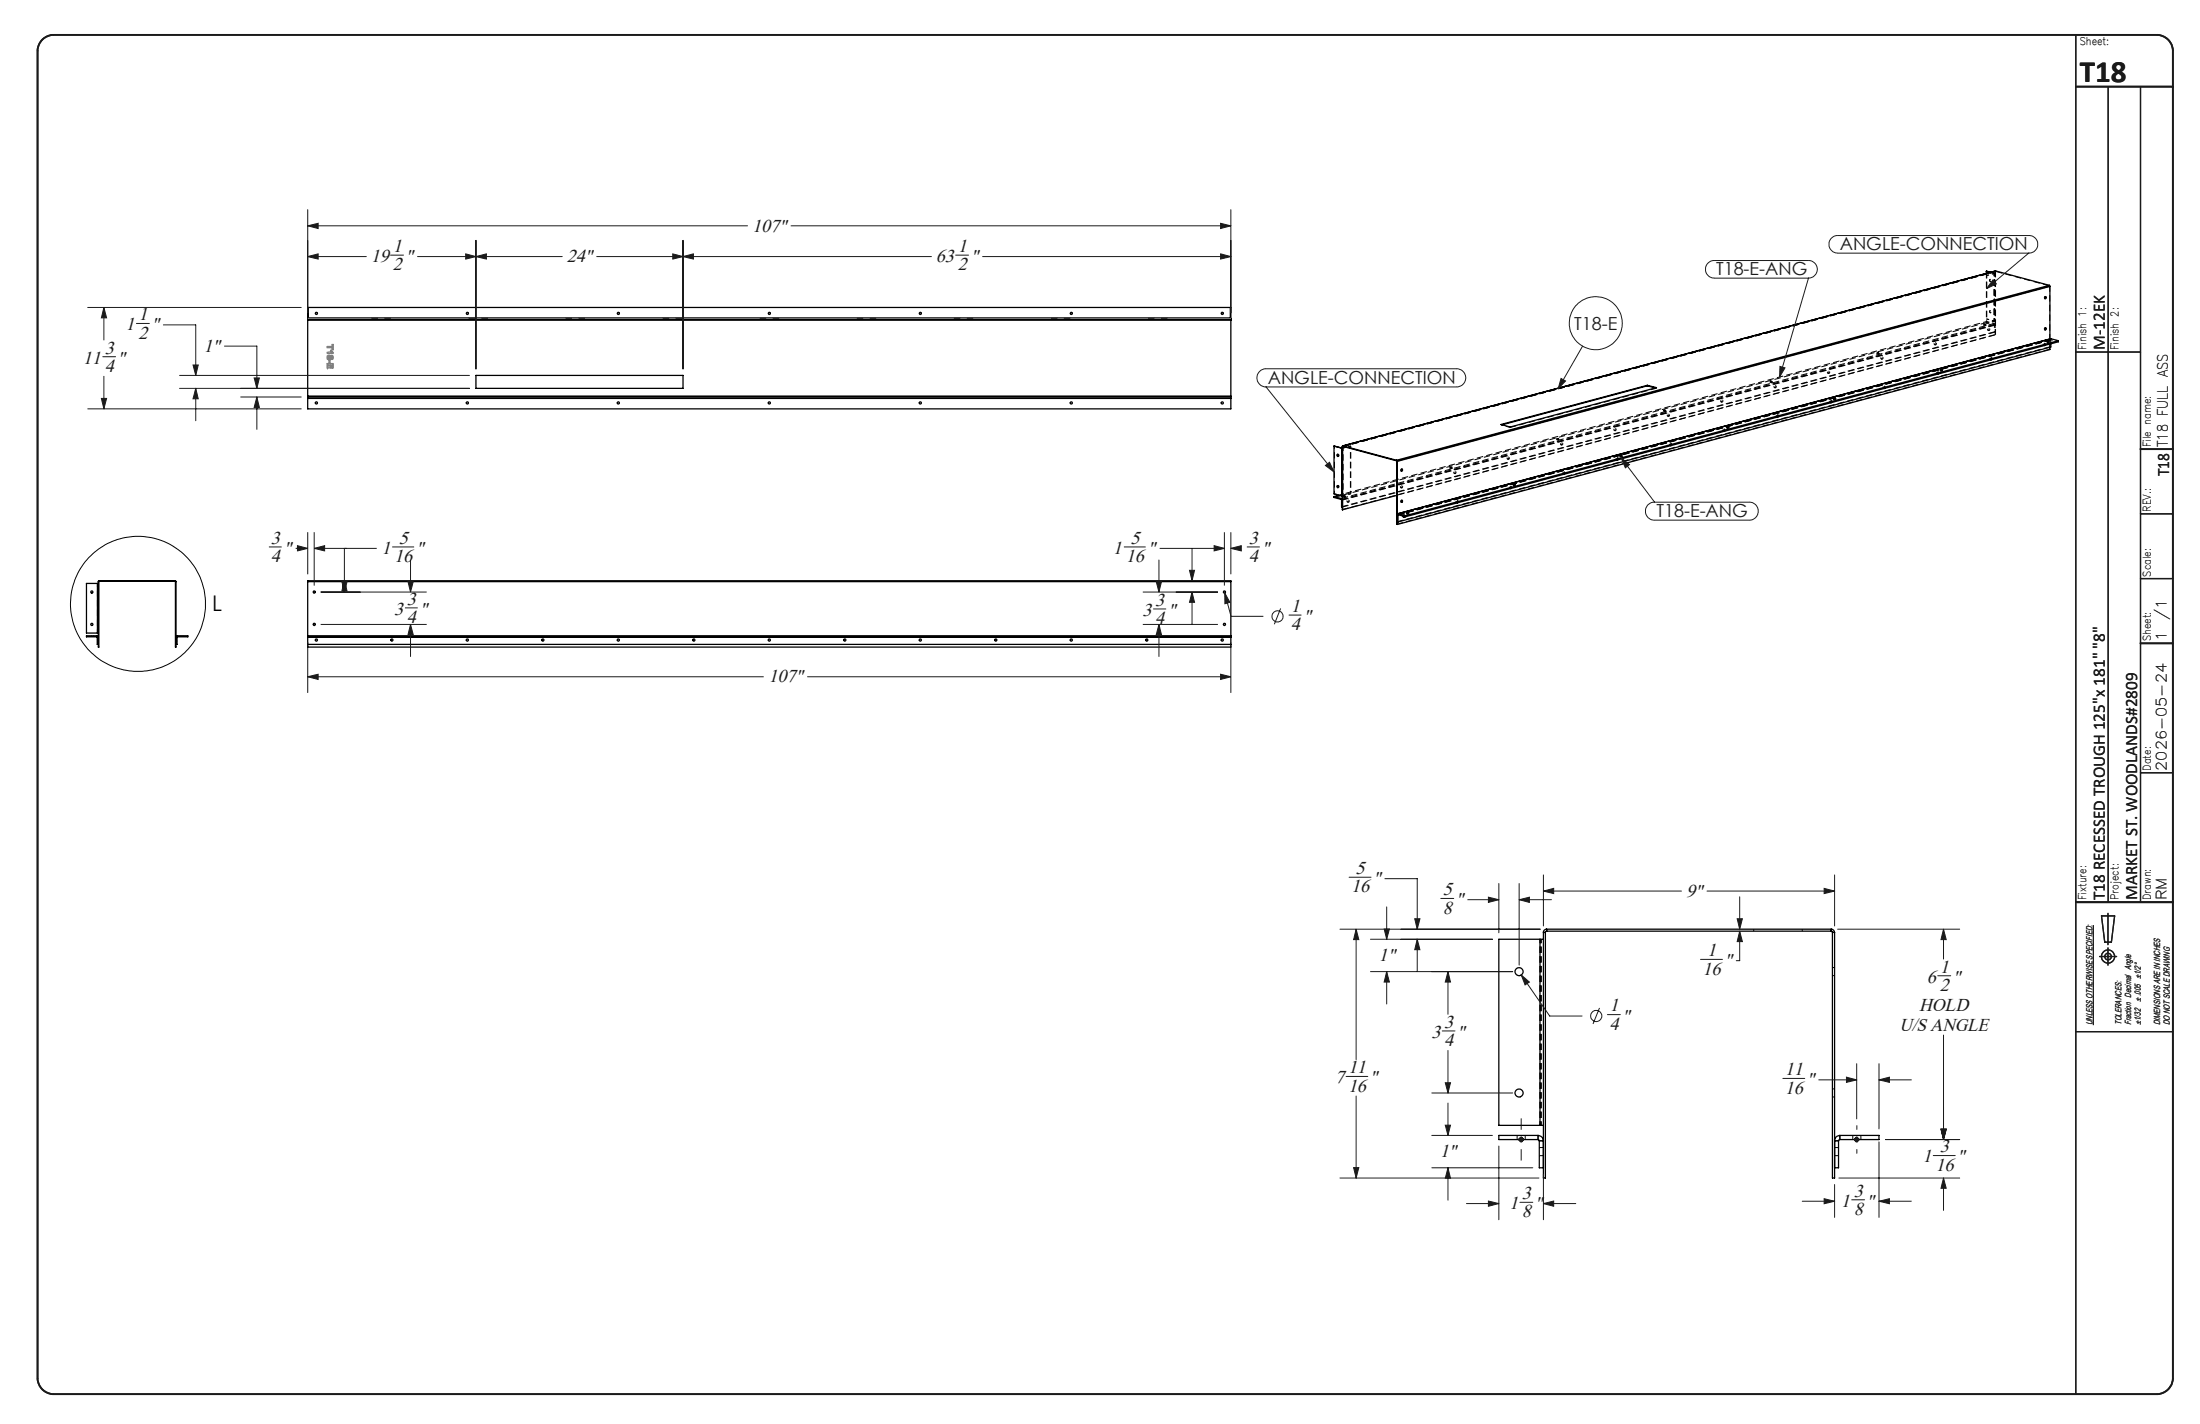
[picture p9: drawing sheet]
<svg xmlns="http://www.w3.org/2000/svg" width="432mm" height="279mm" viewBox="0 0 432 279" stroke-linecap="round" stroke-linejoin="round" font-family="sans-serif">
<g fill="none" stroke="#191924" stroke-width=".2">
<path d="M60.4 44.3l2-.5v1zM60.4 50.3l2-.5v1zM60.4 41.1v20.3M60.4 44.3h86.3M60.4 50.3h11.5M76.7 50.1h2.5M82 50.3h28.3M91.4 49.8l2 .5-2 .5zM93.4 50.3l2.1-.5v1zM93.4 47.2v25.2M117.1 50.3h65.7M132 49.8l2.1 .5-2.1 .5z"/>
<path d="M134.1 50.3l2-.5v1zM134.1 47.2v25.2M155.3 44.3h86.3M187.6 50.1h2.5M192.9 50.3h48.7M239.6 43.8l2 .5-2 .5zM239.6 49.8l2 .5-2 .5zM241.6 41.1v20.3M335.1 51.7a1.64 1.64 0 0 1 1.4-.6h18.5a1.73 1.73 0 0 1 1.7 1.7 1.73 1.73 0 0 1-1.7 1.8h-18.5a1.73 1.73 0 0 1-1.6-1 1.73 1.73 0 0 1 .2-1.9zM355 54.5l-5.7 19.5M359.5 46.7l1-.5h37.7a1.73 1.73 0 0 1 1.7 1.7 1.73 1.73 0 0 1-1.7 1.8h-37.5a1.73 1.73 0 0 1-1.6-1.1 1.73 1.73 0 0 1 .4-1.9zM391.2 54.9l.6 .8-1.9 .9z"/>
<path d="M398.2 49.6l-8.3 7M17.2 60.3h41.9M19.9 78.2h1l-.5 2zM20.2 70h2.5M20.4 60.3l.5 2.1h-1zM20.4 60.3v6.4M20.4 73.8v6.4M26.8 63.5h2.5M32.1 63.7h6.3v10M35.2 76.2h56.9M35.2 73.7h56.9M37.9 71.6h1l-.5 2.1z"/>
<path d="M38.4 76.2l.5 2h-1zM38.4 76.2v6.3M44.1 67.9h6.3v8.3M47.2 77.9h11.9M49.9 74.2h1l-.5 2zM50.4 77.9l.5 2h-1zM50.4 77.9v6.3M247.4 72.7l.9-.3h37.6a1.78 1.78 0 0 1 1.8 1.7 1.78 1.78 0 0 1-1.8 1.8h-37.4a1.78 1.78 0 0 1-1.7-1.2 1.78 1.78 0 0 1 .6-2zM248.5 75.9l13.3 16.7M306.4 74.3l.9 .5-1.5 1.5zM310.6 67.9l-4.8 8.4M349.4 71.9l.9 .3-1 1.8z"/>
<path d="M17.2 80.2h41.9M260.1 91.3l.8-.6 .9 1.9zM318.2 89.9l1.6 1.3-.8 .6zM318.2 89.9l6.5 8.6M323.5 99l1.1-.5h18.7a1.76 1.76 0 0 1 1.8 1.8 1.76 1.76 0 0 1-1.8 1.8h-18.6a1.78 1.78 0 0 1-1.6-1.2 1.78 1.78 0 0 1 .4-1.9zM52.8 107.3h2.5M58 107.6h2.4M58.4 107.1l2 .5-2 .5zM60.4 104.4v8.3M61.7 107.6l2-.5v1zM61.7 104.4v10.5M61.7 107.6h12.2"/>
<path d="M62.9 116.2h20.8M67.1 114.1h1l-.5 2.1zM67.6 113.9l.5 2.1h-1zM67.6 107.6v8.6M77 107.3h4.3M79.5 119.3h2.5M80.1 114.1h1l-.5 2.1zM80.6 109.8v6.4M220.6 107.3h4.3M224.3 116.2h14.7M226.3 119.5h2.6M226.9 114.1h1.1l-.5 2.1z"/>
<path d="M227.5 109.8v6.4M227.6 107.6h12.7M233.5 111.9h1l-.5 2zM234 116.2l.5 2h-1zM234 107.6v6.3M234 116.2v6.3M238.3 107.1l2 .5-2 .5zM240.3 104.4v10.5M240.4 116.3l1 1.9-1 .3zM240.4 116.3l1.2 4.6h6.4M241.6 107.6l2-.5v1zM241.6 107.6h1.9"/>
<path d="M241.6 104.4v8.3M244.7 107.3h2.6M251.4 119.4l-1.3 3.1M60.4 132.8l2-.5v1zM60.4 126v10M60.4 132.8h89.5M62.9 122.5h20.8M80.6 122.5l.5 2h-1zM80.6 122.5v6.4M158.4 132.8h83.2M224.3 122.5h14.7M227.5 122.5l.5 2h-1.1z"/>
<path d="M227.5 122.5v6.4M239.6 132.3l2 .5-2 .5zM241.6 126v10M252.9 120.7h2.5M264.8 172.1h4.3M271.8 172.4h6.4v9.9M272.2 177.9v6.4M282.8 176.3h2.5M288.1 176.5h6.1M292.1 176l2.1 .5-2.1 .6zM294.2 173.4v9.6M298.2 176.5l2-.5v1.1z"/>
<path d="M298.2 173.4v16M298.2 176.5h6.3M302.9 174.8l2-.5v1zM302.9 171.7v10M302.9 174.8h27.1M335 174.8h25.1M341.5 176v6.3M358 174.3l2.1 .5-2.1 .5zM360.1 171.7v10M263 182.3h39.3M266.2 182.3l.5 2.1h-1zM266.2 182.3v25.6"/>
<path d="M269 184.3h23.9M269 190.6h27.9M271.7 182.3h1l-.5 2zM272.2 190.6l.5 2.1h-1zM272.2 190.6v6.4M277.7 180.3h1l-.5 2zM278.2 184.3l.5 2h-1zM278.2 184.3v6.3M284.2 190.6l.5 2.1h-1zM284.2 190.6v8.4M298.6 191.3l1.6 1.4-.9 .6zM298.6 191.3l5.6 8.1h6.3"/>
<path d="M313.9 197.8l-1.2 3.1M315.5 199.1h2.5M333.8 188.2h4.3M341 180.3h1l-.5 2zM341.5 182.7l.5 2h-1zM341.5 182.7v5.8h-.7M360.7 182.3h23.9M380.3 191.5h2.6M381.5 182.3l.5 2.1h-1zM381.5 182.3v5.9M410.9 181.5v19.6M264.2 211.2h4.3"/>
<path d="M266.2 215.1v16M281 214.5h15.9M283.1 202.3h2.5M283.7 212.4h1l-.5 2.1zM284.2 206.1v8.4M284.2 216.4v6.4M349.9 211.6h4.3M357 211.9h7.4M362.4 211.3l2 .6-2 .5zM364.4 208.7v10.8M368.8 211.9l2-.6v1.1zM368.8 208.7v12.8"/>
<path d="M368.8 211.9h6.3M381.5 203.1v20.5M263 231.1h39M265.7 229.1h1l-.5 2zM281 229.1h19.8M281 222.8h11.9M283.7 220.8h1l-.5 2zM284.2 229.1l.5 2.1h-1zM284.2 229.1v6.4M287.8 236.1h6.4M292.1 235.7l2.1 .4-2.1 .6zM294.2 224.9v14.4"/>
<path d="M298.3 235.9h2.5M302.9 236.1l2-.4v1zM302.9 230.4v8.9M302.9 236.1h6.4M353.7 235.7h6.4M358 235.2l2.1 .5-2.1 .5zM360.1 232.4v6.5M360.9 231.1h23.7M363.4 235.4h2.6M368.8 235.7l2-.5v1zM368.8 224v14.9M368.8 235.7h6.3"/>
<path d="M370.1 223.6h14.5M379.4 226.7h4.4M381 221.5h1l-.5 2.1zM381.5 231.1l.5 2.1h-1zM381.5 231.1v6.4"/>
<circle cx="313.2" cy="63.4" r="5.2"/>
<circle cx="250.8" cy="120.9" r="1.09"/>
<circle cx="313.3" cy="199.3" r="1.09"/>
</g>
<g fill="none" stroke="#191924" stroke-width=".25">
<path d="M407.4 6.8v266.7M413.8 17v160M420.1 17v160M407.4 69.1h12.7M420.1 113.5h6.4M420.1 100.8h6.4M420.1 151.6h6.4M407.4 177h19.1M412.5 179.7h2.5l-.6 5.2h-1.3zM413.7 179.2v6.1M412.1 187.7h3.3M413.7 186v3.4"/>
<path d="M407.4 202.4h19.1"/>
<circle cx="413.7" cy="187.7" r=".66"/>
<circle cx="413.8" cy="187.7" r="1.29"/>
</g>
<path d="M8.2 7.9a3.3 3.3 0 0 1 2.3-1.1h412.8a3.2 3.2 0 0 1 3.2 3.2v260.4a3.2 3.2 0 0 1-3.2 3.1h-412.8a3.2 3.2 0 0 1-3.1-3.1v-260.4a3.2 3.2 0 0 1 .8-2.1zM407.4 17h19.1M420.1 88.1h6.4M420.1 126.2h6.4M407.4 177h19.1" fill="none" stroke="#191924" stroke-width=".35"/>
<g fill="none" stroke="#000" stroke-width=".2" stroke-dasharray="1.3 .6" stroke-linecap="butt">
<path d="M389.9 54.1h.1M389.9 54.1v-.5M390.7 55.2h.1M391.4 53.6h.1M391.5 53.7l-.1-.1M391.5 53.6v.1M391.6 53.3l-128.1 34.3M391.6 53.3l.1-.1M391.7 53.3h-.1M391.7 53.3l-128.1 34.3M391.7 53.2v.1M401.3 58.6h.1"/>
<path d="M401.4 58.2l-.1 .2 .1 .2M401.5 58.2h-.1M402.3 56.1l-128.2 34.3M402.3 56.1v.1M402.3 56.1v-.1M402.3 56.2l-128.1 34.3M402.4 56.2h-.1M325.1 76.2v-.1M325.1 76.2l-.1-.1M337.8 78.9h.2M338.1 78.5l-.2-.1M347.5 74.8v.3"/>
<path d="M347.9 75.1v-.3M348.3 76.1h.1M348.5 75.7l-.1-.1M358.8 73.2l.1 .1M359 72.9l-.1-.1M359.2 79h.2M359.3 78.9l.1 .1M359.5 78.6h-.2M359.9 78.2v.2M360.3 78.4v-.2M368.4 69.2v.2M368.8 69.4v-.2"/>
<path d="M369.2 70.4l.2 .1M369.5 70.1l-.1-.1M369.7 76.2h.1M369.7 76l.1 .2M369.9 75.8h-.1M379.7 67.6l.2 .1M380 67.3l-.2-.1M380.2 73.4h.1M380.2 73.2l.1 .2M380.4 73h-.1M380.8 72.6v.2M381.3 72.8v-.2"/>
<path d="M389.4 63.6v.2M389.8 63.8v-.2M389.9 63.4l.1 .1M390 63.3l-128.2 34.3M390 62.6h-.1M390.2 64.8l.1 .1M390.5 64.5l-.2-.1M390.6 70.6h.2M390.6 60.9v.1M390.7 61.4l.1-.1M390.7 70.4l.1 .2M390.9 70.2l-.1-.1"/>
<path d="M391.4 63.5l.2 .3M391.4 63.7l-128.1 34.3M391.4 63.5v.2M391.4 63h.1M391.4 63.7l-128.1 34.4M391.4 65.1l-128.1 34.3M391.4 63.7l.2 .1M391.4 65.1l.2 .1M391.5 63h-.1M391.6 63.8l-128.1 34.3M391.6 65.2l-128.1 34.3M391.6 65.7l-128.1 34.3"/>
<path d="M391.7 65.7h-.1M401.1 67.7l.2 .1M401.2 67.6l.1 .2M401.3 64.7h.1M401.4 67.4l-.2-.1M401.4 64.3l-.1 .2 .1 .2M401.5 64.3h-.1M401.8 67v.2M402.2 67.2v-.2M402.3 68.5l-128.1 34.4M402.4 66.7h.1M402.4 68.6l-.1-.1"/>
<path d="M402.5 66.5l-.1 .2M402.5 68.1l-.1-.1M402.6 66.7l-128.2 34.3M402.6 66.7h-.1M402.6 66.7v-.2M261.8 96.9h.1M262.6 89.1h-.1M262.6 95.2l-.1 .1M262.6 89.6l.1-.1M262.6 95.7l.1-.1M263.4 97.3h.1M263.5 87.9h.1"/>
<path d="M263.5 97.3h.1M263.6 97.3h-.1M263.6 97.3v.2M264.1 97.5v-.2M264.5 98.5h.1M264.7 98.1h-.1M265 87.5h.1M265 96.9h.1M274.9 95.7h.2M275 92.4h.1M275 98.5l.1 .1M275.1 92l-.2 .2 .2 .2"/>
<path d="M275.1 98.1l-.2 .2 .2 .2M275.2 92h-.1M275.2 98.1h-.1M275.2 95.3h-.1M284.6 91.7v.2M285 91.9v-.2M285.4 92.9h.2M285.7 92.5h-.2M285.9 98.6l.1 .1M285.9 98.5l.1 .2M286.1 98.3l-.1-.1M294.6 83.4v-.1"/>
<path d="M294.8 83.3l-.2 .1M295.9 90.1h.2M296.2 89.7h-.2M296.4 95.8l.1 .1M296.4 95.7l.1 .2M296.4 83.9l28.7-7.7M296.4 83.9v-.1M296.6 95.5l-.1-.1M297 95v.2M297.4 95.2v-.2M305.5 86.1v.2M306 86.3v-.2"/>
<path d="M306.4 87.3h.1M306.6 86.9h-.1M306.8 93l.2 .1M306.9 92.9l.1 .2M307.1 92.6h-.2M316.9 84.5h.1M317.1 84.1h-.1M317.3 90.2h.2M317.4 90.1l.1 .1M317.6 89.8h-.2M318 89.4v.2M318.4 89.6v-.2"/>
<path d="M326.5 80.5v.2M326.9 80.7v-.2M327.3 81.7h.2M327.6 81.3h-.2M327.8 87.4h.1M327.8 87.3l.1 .1M328 87h-.1M338.3 84.6h.1M338.3 84.5l.1 .1M338.5 84.2h-.1M338.9 83.8v.2M339.3 84v-.2"/>
<path d="M348.7 81.8h.2M348.8 81.7l.1 .1M349 81.4h-.2M19.4 114.1h-.1M19.5 113.9v.1M30.3 114v-.1M32.9 114v-.1M34.4 114v-.1M34.4 116.4h.1M34.5 114.1h-.1M34.5 115.9h-.1M274.3 101l128.1-34.3"/>
<path d="M274.3 102.4l128.1-34.4M274.5 101l128.1-34.3M275.4 101.4l.1 .1M275.6 101.2v.1M275.7 101.1l-.2-.1M275.7 101.3l.1-.1a.15 .15 0 0 0-.2-.1 .15 .15 0 0 0-.1 .2M276.1 100.6v.2M276.5 100.8v-.2M17.9 124.7v.2M18.4 124.9v-.2M19 124.7v.2M19.1 125h.2"/>
<path d="M19.1 125.8h.2M19.3 125.3h-.2M34.4 122.7h.1M34.5 125h.3M34.5 125.8h.3M34.5 122.3h-.1M34.8 125.3h-.3M34.8 124.9v-.2M35.5 124.7v.2M35.9 124.9v-.2M303.3 182.9h-.4M303.6 182.3v.4"/>
<path d="M344.2 182.7v-.4M353.7 182.7v-.4M359.4 182.7v-.4M359.7 191.4h.4M360.1 182.9h-.4M360.1 189.8h-.4M359.7 215.2h.4M360.1 213.6h-.4"/>
</g>
<g fill="none" stroke="#000" stroke-width=".2" stroke-dasharray="1.3 .6" stroke-dashoffset=".4" stroke-linecap="butt">
<path d="M390 54.1v-.9M390.7 53.4l.7 .2M390.7 53.4l.8 .2M359.5 79v-.1a.17 .17 0 0 0 .1-.2 .17 .17 0 0 0-.3-.1 .17 .17 0 0 0 0 .3M369.9 76.2l.1-.1a.17 .17 0 0 0 0-.2 .17 .17 0 0 0-.2-.1 .17 .17 0 0 0-.1 .2M380.4 73.4l.1-.1a.17 .17 0 0 0 0-.2 .17 .17 0 0 0-.2-.1 .17 .17 0 0 0-.1 .2M390.9 70.6l.1-.1a.17 .17 0 0 0 0-.2 .17 .17 0 0 0-.2-.1 .17 .17 0 0 0-.1 .2M401.4 67.8v-.1a.17 .17 0 0 0 .1-.2 .17 .17 0 0 0-.3-.1 .17 .17 0 0 0 0 .2M402.5 66.7v.8M286.1 98.6h.1a.17 .17 0 0 0 0-.3 .17 .17 0 0 0-.2 0 .17 .17 0 0 0-.1 .2M296.6 95.8h.1a.17 .17 0 0 0 0-.3 .17 .17 0 0 0-.2 0 .17 .17 0 0 0-.1 .2M307.1 93v-.1a.17 .17 0 0 0 .1-.2 .17 .17 0 0 0-.2 0 .17 .17 0 0 0-.1 .2"/>
<path d="M317.6 90.2v-.1a.17 .17 0 0 0 .1-.2 .17 .17 0 0 0-.3 0 .17 .17 0 0 0 0 .2M328 87.4l.1-.1a.17 .17 0 0 0 0-.2 .17 .17 0 0 0-.2-.1 .17 .17 0 0 0-.1 .3M338.5 84.6l.1-.1a.17 .17 0 0 0 0-.2 .17 .17 0 0 0-.2-.1 .17 .17 0 0 0-.1 .3M349 81.8l.1-.1a.17 .17 0 0 0 0-.2 .17 .17 0 0 0-.2-.1 .17 .17 0 0 0-.1 .3M275.5 101.4l-.2-.1a.16 .16 0 0 1 .1-.3 .16 .16 0 0 1 .2 .2M297.8 222.8v.8M299.4 223.6v-.8M301.9 222.8v.8M302.1 223.8h.8M302.1 226.7h.8M302.9 225.2h-.8M360.1 223.8h.8"/>
<path d="M360.1 226.7h.8M360.9 225.2h-.8M361.1 223.6v-.8M363.7 222.8v.8M365.2 223.6v-.8"/>
</g>
<g fill="none" stroke="#000" stroke-width=".2" stroke-dasharray="1.3 .6" stroke-dashoffset=".5" stroke-linecap="butt">
<path d="M347.5 75.1l.4-.1-.4 .1M347.8 74.8l-.3 .1 .3-.1M360.2 78.3l-.3 .1 .3-.1M368.5 69.5l.3-.1-.3 .1M368.8 69.2h-.4h.4M381.2 72.7l-.4 .1 .4-.1M389.4 63.9l.4-.1-.4 .1M389.7 63.6h-.3h.3M390 63.1l-127.2 34.1M402.1 67.1l-.3 .1 .3-.1M263.7 97.5h.4h-.4M264 97.3h-.4h.4"/>
<path d="M284.7 91.9h.3h-.3M285 91.7h-.4h.4M297.4 95.2h-.4h.4M305.6 86.3h.4h-.4M305.9 86l-.4 .1 .4-.1M318.3 89.6h-.3h.3M326.6 80.7h.3h-.3M326.9 80.4l-.4 .1 .4-.1M339.3 84h-.4h.4M19.1 114.4v9.8M19.2 114.4v9.8M276.4 100.8h-.3h.3"/>
<path d="M19.1 124.2v-9.8M302.3 184.3v36.5M302.5 184.3v36.5M302.3 220.8v-36.5"/>
</g>
<g fill="none" stroke="#000" stroke-width=".2" stroke-dasharray="1.3 .6" stroke-dashoffset=".6" stroke-linecap="butt">
<path d="M390.6 54.8l-.1 .1a.21 .21 0 0 0 0 .3 .21 .21 0 0 0 .3-.1 .21 .21 0 0 0-.2-.3M390.7 54.8h-.1a.21 .21 0 0 0 0 .4 .21 .21 0 0 0 .3-.1 .21 .21 0 0 0-.2-.3M337.9 78.7a.15 .15 0 0 0 .1 .2 .15 .15 0 0 0 .2-.2 .15 .15 0 0 0-.2-.2 .15 .15 0 0 0-.1 .2M338 78.6a.18 .18 0 0 1-.1 .2 .18 .18 0 0 1-.2-.1 .18 .18 0 0 1 .1-.2h.1l.1 .1M348.3 75.9a.15 .15 0 0 0 .2 .2 .15 .15 0 0 0 .1-.2v-.1a.15 .15 0 0 0-.1-.1 .15 .15 0 0 0-.1 .2h-.1M348.5 75.8a.18 .18 0 0 1-.1 .2 .18 .18 0 0 1-.3-.1 .18 .18 0 0 1 .2-.2l.1-.1 .1 .2M358.8 73.1a.15 .15 0 0 0 .2 .2 .15 .15 0 0 0 .1-.2v-.1a.15 .15 0 0 0-.1-.1 .15 .15 0 0 0-.2 .1v.1M359 73a.18 .18 0 0 1-.1 .2 .18 .18 0 0 1-.3-.1 .18 .18 0 0 1 .1-.2l.2-.1 .1 .2M359.4 78.7a.18 .18 0 0 1-.1 .3 .18 .18 0 0 1-.2-.2 .18 .18 0 0 1 .1-.2h.1l.1 .1M369.3 70.3a.15 .15 0 0 0 .1 .2 .15 .15 0 0 0 .2-.2v-.1a.15 .15 0 0 0-.2-.1 .15 .15 0 0 0-.1 .1v.1M369.4 70.2a.18 .18 0 0 1-.1 .2 .18 .18 0 0 1-.2-.1 .18 .18 0 0 1 .1-.2l.2-.1v.2M369.9 75.9a.18 .18 0 0 1-.1 .3 .18 .18 0 0 1-.3-.2 .18 .18 0 0 1 .2-.2h.1l.1 .1"/>
<path d="M379.8 67.5a.15 .15 0 0 0 .1 .2 .15 .15 0 0 0 .2-.2v-.1a.15 .15 0 0 0-.2-.1 .15 .15 0 0 0-.1 .1v.1M379.9 67.4a.18 .18 0 0 1-.1 .2 .18 .18 0 0 1-.2-.1 .18 .18 0 0 1 .1-.2l.1-.1 .1 .2M380.4 73.1a.18 .18 0 0 1-.1 .3 .18 .18 0 0 1-.3-.2 .18 .18 0 0 1 .1-.2h.2l.1 .1M390.2 64.7a.15 .15 0 0 0 .2 .2 .15 .15 0 0 0 .1-.2v-.1a.15 .15 0 0 0-.1-.2 .15 .15 0 0 0-.1 .2l-.1 .1M390.4 64.6a.18 .18 0 0 1-.1 .2 .18 .18 0 0 1-.3-.1 .18 .18 0 0 1 .2-.2l.1-.1 .1 .2M390.6 61h-.1a.21 .21 0 0 0 0 .3 .21 .21 0 0 0 .3-.1 .21 .21 0 0 0-.2-.2M390.7 60.9l-.1 .1a.21 .21 0 0 0 0 .3 .21 .21 0 0 0 .3-.1 .21 .21 0 0 0-.2-.3M390.8 70.3a.18 .18 0 0 1-.1 .2 .18 .18 0 0 1-.2-.1 .18 .18 0 0 1 .1-.2h.2v.1M401.3 67.5a.18 .18 0 0 1-.1 .2 .18 .18 0 0 1-.2-.1 .18 .18 0 0 1 .1-.2l.2-.1v.2M264.5 98.4a.15 .15 0 0 0 .2 .2 .15 .15 0 0 0 .1-.2v-.1a.15 .15 0 0 0-.1-.2 .15 .15 0 0 0-.2 .2v.1M264.7 98.3a.18 .18 0 0 1-.1 .2 .18 .18 0 0 1-.3-.1 .18 .18 0 0 1 .2-.3h.1l.1 .2M275 95.6a.15 .15 0 0 0 .2 .1 .15 .15 0 0 0 .1-.1v-.1a.15 .15 0 0 0-.1-.2 .15 .15 0 0 0-.2 .2v.1"/>
<path d="M275.2 95.5a.18 .18 0 0 1-.2 .2 .18 .18 0 0 1-.2-.1 .18 .18 0 0 1 .1-.3h.2l.1 .2M285.5 92.8a.15 .15 0 0 0 .1 .1 .15 .15 0 0 0 .2-.1v-.1a.15 .15 0 0 0-.2-.2 .15 .15 0 0 0-.1 .2v.1M285.6 92.6a.18 .18 0 0 1-.1 .3 .18 .18 0 0 1-.2-.1 .18 .18 0 0 1 .1-.3h.2v.1M286.1 98.4a.18 .18 0 0 1-.1 .2 .18 .18 0 0 1-.3-.1 .18 .18 0 0 1 .2-.2l.1-.1 .1 .2M296 90a.15 .15 0 0 0 .1 .1 .15 .15 0 0 0 .1-.1l.1-.1a.15 .15 0 0 0-.2-.2 .15 .15 0 0 0-.1 .2v.1M296.1 89.8a.18 .18 0 0 1-.1 .3 .18 .18 0 0 1-.2-.1 .18 .18 0 0 1 .1-.3h.1l.1 .1M296.6 95.6a.18 .18 0 0 1-.2 .2 .18 .18 0 0 1-.2-.1 .18 .18 0 0 1 .1-.2l.2-.1 .1 .2M306.4 87.2a.15 .15 0 0 0 .2 .1 .15 .15 0 0 0 .1-.2 .15 .15 0 0 0-.1-.2 .15 .15 0 0 0-.2 .2v.1M306.6 87a.18 .18 0 0 1-.1 .3 .18 .18 0 0 1-.3-.2 .18 .18 0 0 1 .2-.2h.1l.1 .1M307 92.8a.18 .18 0 0 1-.1 .2 .18 .18 0 0 1-.2-.1 .18 .18 0 0 1 .1-.2l.2-.1v.2M316.9 84.3a.15 .15 0 0 0 .2 .2 .15 .15 0 0 0 .1-.2 .15 .15 0 0 0-.1-.2 .15 .15 0 0 0-.2 .2M317.1 84.2a.18 .18 0 0 1-.2 .3 .18 .18 0 0 1-.2-.2 .18 .18 0 0 1 .1-.2h.2l.1 .1"/>
<path d="M317.5 90a.18 .18 0 0 1-.1 .2 .18 .18 0 0 1-.2-.1 .18 .18 0 0 1 .1-.3h.1l.1 .2M327.4 81.5a.15 .15 0 0 0 .1 .2 .15 .15 0 0 0 .2-.2 .15 .15 0 0 0-.2-.2 .15 .15 0 0 0-.1 .2M327.5 81.4a.18 .18 0 0 1-.1 .3 .18 .18 0 0 1-.2-.2 .18 .18 0 0 1 .1-.2h.2v.1M328 87.2a.18 .18 0 0 1-.1 .2 .18 .18 0 0 1-.3-.1 .18 .18 0 0 1 .2-.3h.1l.1 .2M338.5 84.3a.18 .18 0 0 1-.2 .3 .18 .18 0 0 1-.2-.1 .18 .18 0 0 1 .1-.3h.2l.1 .1M348.9 81.5a.18 .18 0 0 1-.1 .3 .18 .18 0 0 1-.2-.1 .18 .18 0 0 1 .1-.3h.2v.1"/>
</g>
<g fill="none" stroke="#000" stroke-width=".2" stroke-dasharray="1.3 .6" stroke-dashoffset=".8" stroke-linecap="butt">
<path d="M391.4 53.6l-1.5 .5M391.5 53.7l-1.5 .4M389.9 62.6l1.5 .4M390 63.1l1.4 .4M390 63.3l1.4 .4M390 62.6l1.5 .4M391.4 63l-1.5 .4M391.5 63l-1.5 .5M402.4 66.5v1.6M404 67.1l-1.4-.4M261.9 96.9l1.5 .4M263.5 87.9l1.5-.4"/>
<path d="M263.5 97.3l1.5-.4M263.6 87.9l1.5-.4M263.6 97.3l1.5-.4"/>
</g>
<g fill="none" stroke="#000" stroke-width=".2" stroke-dasharray="1.3 .6" stroke-dashoffset=".7" stroke-linecap="butt">
<path d="M389.9 63.4v-9.3M390 63.5v-9.4M391.4 63v-9.4M391.4 63.7v1.4M391.5 63v-9.3M391.5 63v-9.4M391.6 63.8v1.4M402.4 66.7v1.3M261.9 87.5v9.4M263.4 87.9v9.4M263.5 87.9v9.4M263.6 87.9v9.4"/>
<path d="M265 87.5v9.4M265.1 87.5v9.4"/>
</g>
<path d="M402.3 56.2v12.3M391.6 65.7v-12.4M391.7 65.7v-12.4" fill="none" stroke="#000" stroke-width=".2" stroke-dasharray="1.3 .6" stroke-dashoffset=".2" stroke-linecap="butt"/>
<path d="M391.7 65.7l-117.5 31.5" fill="none" stroke="#000" stroke-width=".2" stroke-dasharray="1.3 .6" stroke-dashoffset="-.2" stroke-linecap="butt"/>
<path d="M294.6 83.4l1.8 .5" fill="none" stroke="#000" stroke-width=".2" stroke-dasharray="1.3 .6" stroke-dashoffset=".9" stroke-linecap="butt"/>
<path d="M391.7 53.3l10.6 2.8" fill="none" stroke="#000" stroke-width=".2" stroke-dasharray="1.3 .6" stroke-dashoffset="-.1" stroke-linecap="butt"/>
<path d="M262.6 89.1l.2 .2-.1 .2M262.6 95.3l.2 .1-.1 .3" fill="none" stroke="#000" stroke-width=".2" stroke-dasharray="1.3 .6" stroke-dashoffset=".3" stroke-linecap="butt"/>
<path d="M391.7 53.3l-128 34.3M391.4 63.5l-127.9 34.2M274.5 101l128-34.3" fill="none" stroke="#000" stroke-width=".2" stroke-dasharray="1.3 .6" stroke-dashoffset=".1" stroke-linecap="butt"/>
<g fill="none" stroke="#000" stroke-width=".25">
<path d="M389.9 53.2l.8 .2M389.9 53.2v.5M391.7 53.2h.1M391.7 53.2l-128.2 34.3M391.7 53.2l10.5 2.8M401.5 58.2v.2l-.1 .2M402.2 56l.1 .2M402.2 56l-128.1 34.3M402.3 56.2l-128.1 34.3M402.3 56.2v10.3M60.4 77.9v.3M60.4 62.5v.2"/>
<path d="M60.4 62.7v.1M60.4 77.7v.2M60.4 62.5l.1 .2 .1-.2M60.4 78.2v2h181.2v-2M60.4 62.5v-2.2h181.2v2.2M60.4 62.8v14.9M60.4 78.2h181.2M60.4 62.7h181.2M60.4 62.8h181.2M60.4 77.7h181.2M60.4 77.9h181.2M60.4 62.5h.1"/>
<path d="M60.5 62.5h.1M60.5 60.3v2.2M60.5 62.4h181M60.6 62.5h2.1v.2M93.4 73.7h40.7v2.5h-40.7zM241.4 62.5h-2.1v.2M241.5 62.5h-.1M241.5 62.5h.1M241.5 60.3v2.2M241.6 77.9v.3M241.6 62.5v.2M241.6 62.7v.1"/>
<path d="M241.6 77.7v.2M241.6 62.5l-.1 .2-.1-.2M241.6 62.8v14.9M323.3 75.6v.1M323.3 75.7l-28.5 7.7M323.3 75.7l1.6 .4M359.3 79h.1M359.9 78.2h.4zM369.9 76.2h-.1M380.4 73.4h-.1M380.8 72.6h.4zM390.9 70.6h-.1"/>
<path d="M401.4 67.8h-.2M401.5 64.3v.2l-.1 .2M401.8 67h.4zM402.3 68.1v.5l-128.1 34.3M402.5 66.5h.1M402.5 67.5v.6l-128.1 34.3M402.6 66.5l-128.2 34.3M402.6 66.5l1.4 .4M404 66.9l-128.1 34.3M404 66.9v.2l-128.1 34.3M261.8 97.4v.2l1.5 .4M261.8 97.4l1.5 .4"/>
<path d="M261.8 87.5v9.4l1.5 .4M261.8 87.5l1.5 .4M261.8 87.5l1.6 .4M262.5 89.2h.1a.17 .17 0 0 1 .1 .3 .17 .17 0 0 1-.2 0zM262.5 89.1v.3l.1 .1M262.5 95.3v.2l.1 .2M262.7 97.2l-.9 .2M263.3 98v.1M263.3 97.8l.2 .2-.2 .1M263.3 97.8v.2M263.3 98.1v1.3l.2 .1M263.3 97.3h.2"/>
<path d="M263.3 87.9v9.4M263.4 87.9h-.1M263.5 87.6v12.4M263.5 87.6v.1M263.5 97.8h-.2M263.5 87.7v12.3M263.6 87.5l-.1 .1M263.6 87.6l-.1 .1M263.6 87.5l10.5 2.8M263.6 87.6l10.5 2.8M263.6 87.5v.1M263.7 87.6l-.2 .1"/>
<path d="M274.1 90.3l.1 .2M274.1 90.4l.1 .1M274.1 90.3v.1M274.2 90.5h.1M274.2 90.5v12.4M274.2 97.2l-10.7 2.8M275.2 92v.3l-.1 .1M275.2 98.2v.2l-.1 .2M286 98.7h.1M294.6 83.3l28.7-7.7 1.8 .5-28.7 7.7zM296.6 95.8l-.1 .1M297 95h.4z"/>
<path d="M307.1 93l-.1 .1M317.5 90.2l-.1 .1M318 89.4h.4zM328 87.4l-.1 .1M338.4 84.6h.1M338.9 83.8h.4zM349 81.8h-.1M19.1 114.5h.2M19.1 114.5h-2.1v9.7h2.1M19.1 114.5v9.7M19.3 114.1h.1M19.3 114.1v12.9h.1v-12.9"/>
<path d="M19.5 114.1h-.1M19.5 113.9l-.2 .2M19.5 113.9h14.9M19.5 113.9v.2M19.5 114.1h14.9M34.4 113.9l.1 .2M34.4 114.1h.1M34.4 113.9v.2M34.4 114.1v12.9h.1v-12.9M60.4 114.1v-.2h181.2v.2M60.4 114.1v10.9M60.4 114.1h181.2"/>
<path d="M241.6 114.1v10.9M274.2 102.4h.2M274.4 101.1v1.3M274.4 100.8l-.2 .1 .2 .2M274.4 101v.1M274.4 100.8l1.5 .4M274.4 101l1.5 .4M274.4 100.8v.2M274.5 101l-.1 .1M275.4 101.3l.1 .2 .2-.1M275.6 101.3l-.2 .1M275.9 101.2v.2"/>
<path d="M276 100.6l.5 .1zM19 125h.1M19 124.7l.3 .3h-.2M19 124.7h-2v.3h2M19 124.7v.3M19.1 125v1.4h.2M19.1 124.2h.2M34.7 125v1.4h-.2M34.8 124.7l-.3 .2v.1h.2M34.8 125h-.1M34.8 124.7h2.1v.3h-2.1M34.8 124.7v.3"/>
<path d="M60.4 125h.1M60.4 125v2h181.2v-2M60.4 125h181.2M60.4 124.7h181.2M60.4 126.4h181.2M241.6 125h.1M302.3 184.3h.6M302.3 184.3h-8.1v36.5h8.1M302.3 184.3v36.5M302.9 183v48.1h.4v-48.1M302.9 183h.4M303.6 182.7l-.3 .3"/>
<path d="M303.6 182.3a.6 .6 0 0 0-.7 .7M303.6 182.3v.4M303.6 182.7h55.8M303.6 182.3h55.8M359.4 182.3a.66 .66 0 0 1 .7 .7M359.4 182.7l.3 .3M359.4 182.3v.4M359.7 183v48.1h.4v-48.1M359.7 183h.4M301.9 223.6l.2 .2M301.9 222.8a1.09 1.09 0 0 1 1 1h-.8M301.9 222.8h-7.7v.8h7.7"/>
<path d="M301.9 222.8v.8M302.1 223.8v5.3h.8M302.3 220.8h.6M360.9 223.8v5.3h-.8M361.1 222.8a1.02 1.02 0 0 0-1 1h.8M361.1 223.6l-.2 .2M361.1 222.8v.8M361.1 222.8h7.7v.8h-7.7"/>
<circle cx="401.4" cy="58.4" r=".18"/>
<circle cx="62.1" cy="79.1" r=".21"/>
<circle cx="62.1" cy="61.5" r=".21"/>
<circle cx="91.7" cy="79.1" r=".21"/>
<circle cx="91.7" cy="61.5" r=".21"/>
<circle cx="121.4" cy="79.1" r=".21"/>
<circle cx="121.4" cy="61.5" r=".21"/>
<circle cx="151" cy="79.1" r=".21"/>
<circle cx="151" cy="61.5" r=".21"/>
<circle cx="180.6" cy="79.1" r=".21"/>
<circle cx="180.6" cy="61.5" r=".21"/>
<circle cx="210.3" cy="79.1" r=".21"/>
<circle cx="210.3" cy="61.5" r=".21"/>
<circle cx="239.9" cy="79.1" r=".21"/>
<circle cx="239.9" cy="61.5" r=".21"/>
<circle cx="401.4" cy="64.6" r=".18"/>
<circle cx="262.5" cy="95.5" r=".18"/>
<circle cx="275.1" cy="92.3" r=".18"/>
<circle cx="275.1" cy="98.4" r=".18"/>
<circle cx="18" cy="116.2" r=".21"/>
<circle cx="61.7" cy="116.2" r=".22"/>
<circle cx="240.3" cy="116.2" r=".22"/>
<circle cx="18" cy="122.5" r=".21"/>
<circle cx="61.7" cy="122.5" r=".22"/>
<circle cx="62.1" cy="125.6" r=".22"/>
<circle cx="76.9" cy="125.6" r=".22"/>
<circle cx="91.7" cy="125.6" r=".22"/>
<circle cx="106.5" cy="125.6" r=".22"/>
<circle cx="121.4" cy="125.6" r=".22"/>
<circle cx="136.2" cy="125.6" r=".22"/>
<circle cx="151" cy="125.6" r=".22"/>
<circle cx="165.8" cy="125.6" r=".22"/>
<circle cx="180.6" cy="125.6" r=".22"/>
<circle cx="195.4" cy="125.6" r=".22"/>
<circle cx="210.3" cy="125.6" r=".22"/>
<circle cx="225.1" cy="125.6" r=".22"/>
<circle cx="239.9" cy="125.6" r=".22"/>
<circle cx="240.3" cy="122.5" r=".22"/>
<circle cx="298.1" cy="190.6" r=".79"/>
<circle cx="298.1" cy="214.5" r=".79"/>
</g>
<circle cx="27.1" cy="118.5" r="13.3" fill="none" stroke="#000" stroke-width=".2"/>
<path d="M298.1 223.6h.9M298.2 223.2l.7 .7M298.6 223.1v1M298.9 223.2l-.7 .7M363.9 223.6h1M364.1 223.2l.7 .7M364.4 223.1v1M364.8 223.2l-.7 .7" fill="none" stroke="#191924" stroke-width=".5"/>
<g fill="none" stroke="#808080" stroke-width=".25">
<path d="M64.2 68h1v-.4h.2v1h-.2v-.4h-.9zM64.2 69.1h.9l-.2-.2a.23 .23 0 0 1 .3-.1 .23 .23 0 0 1 .1 .3l.1 .1-.1 .2h-1zM64.2 69.9l.5-.2a.2 .2 0 0 0 .1 .2 .2 .2 0 0 0 .3-.2 .38 .38 0 0 1 .4 .5 .38 .38 0 0 1-.7 .2l-.1 .2-.4-.1-.1-.2zM64.2 71.4h1.2v.8h-.2v-.6h-.3v.6l-.2-.1v-.5h-.3v.6h-.2zM64.6 70.7h.2l-.1 .5-.1-.1z"/>
<circle cx="64.6" cy="70.1" r=".18"/>
<circle cx="65.1" cy="70.1" r=".15"/>
</g>
<path d="M298.6 227.7v-8.3" fill="none" stroke="#191924" stroke-width=".2" stroke-dasharray="15.2 1.3 1.3 1.3" stroke-dashoffset="13" stroke-linecap="butt"/>
<path d="M364.4 226.3v-5.5" fill="none" stroke="#191924" stroke-width=".2" stroke-dasharray="15.2 1.3 1.3 1.3" stroke-dashoffset="14.4" stroke-linecap="butt"/>
<path d="M60.4 62.5h181.2" fill="none" stroke="#808080" stroke-width=".2" stroke-dasharray="15.2 1.3 1.3 1.3" stroke-dashoffset="2.8" stroke-linecap="butt"/>
<g fill="#191924">
<path d="M306.4 74.3l.9 .5-1.5 1.5zM318.2 89.9l1.6 1.3-.8 .6zM260.1 91.3l.8-.6 .9 1.9zM349.4 71.9l.9 .3-1 1.8zM391.2 54.9l.6 .8-1.9 .9z"/>
<path d="M239.6 43.8l2 .5-2 .5zM60.4 44.3l2-.5v1zM134.1 50.3l2-.5v1zM239.6 49.8l2 .5-2 .5zM20.4 60.3l.5 2.1h-1zM19.9 78.2h1l-.5 2zM132 49.8l2.1 .5-2.1 .5zM93.4 50.3l2.1-.5v1zM91.4 49.8l2 .5-2 .5zM60.4 50.3l2-.5v1zM49.9 74.2h1l-.5 2zM50.4 77.9l.5 2h-1zM38.4 76.2l.5 2h-1zM37.9 71.6h1l-.5 2.1zM381 221.5h1l-.5 2.1zM381.5 231.1l.5 2.1h-1zM368.8 235.7l2-.5v1zM358 235.2l2.1 .5-2.1 .5zM358 174.3l2.1 .5-2.1 .5zM302.9 174.8l2-.5v1zM266.2 182.3l.5 2.1h-1zM265.7 229.1h1l-.5 2zM341 180.3h1l-.5 2zM341.5 182.7l.5 2h-1zM381 221.5h1l-.5 2.1zM381.5 182.3l.5 2.1h-1zM298.2 176.5l2-.5v1.1zM292.1 176l2.1 .5-2.1 .6zM298.6 191.3l.7 2 .9-.6zM278.2 184.3l.5 2h-1zM277.7 180.3h1l-.5 2zM272.2 190.6l.5 2.1h-1zM271.7 182.3h1l-.5 2zM284.2 190.6l.5 2.1h-1zM283.7 212.4h1l-.5 2.1zM302.9 236.1l2-.4v1zM292.1 235.7l2.1 .4-2.1 .6zM284.2 229.1l.5 2.1h-1zM283.7 220.8h1l-.5 2z"/>
<path d="M362.4 211.3l2 .6-2 .5zM368.8 211.9l2-.6v1.1z"/>
<path d="M61.7 107.6l2-.5v1zM58.4 107.1l2 .5-2 .5zM80.1 114.1h1l-.5 2.1zM80.6 122.5l.5 2h-1zM67.1 114.1h1l-.5 2.1zM67.6 113.9l.5 2.1h-1zM238.3 107.1l2 .5-2 .5zM241.6 107.6l2-.5v1zM226.9 114.1h1.1l-.5 2.1zM227.5 122.5l.5 2h-1.1zM234 116.2l.5 2h-1zM233.5 111.9h1l-.5 2zM240.4 116.3v2.2l1-.3zM60.4 132.8l2-.5v1zM239.6 132.3l2 .5-2 .5z"/>
</g>
<text font-size="6.1" fill="#191924" x="408.2" y="16.1">T18</text>
<text font-size="4.2" x="41.6" y="119.8">L</text>
<g font-size="3.7" fill="#191924">
<text x="147.6" y="45.4">107&quot;</text>
<text x="72.8" y="51.4">19</text>
<text x="77.1" y="49.4">1</text>
<text x="77.1" y="53">2</text>
<text x="79.6" y="51.4">&quot;</text>
<text x="111.3" y="51.4">24&quot;</text>
<text x="183.7" y="51.4">63</text>
<text x="188" y="53">2</text>
<text x="188" y="49.4">1</text>
<text x="190.5" y="51.4">&quot;</text>
<text x="24.7" y="64.8">1</text>
<text x="27.2" y="62.9">1</text>
<text x="29.7" y="64.8">&quot;</text>
<text x="16.3" y="71.4">11</text>
<text x="20.6" y="69.4">3</text>
<text x="23.1" y="71.4">&quot;</text>
<text x="27.2" y="66.5">2</text>
<text x="40" y="69">1&quot;</text>
<text x="20.6" y="73">4</text>
<text x="53.2" y="106.7">3</text>
<text x="78.3" y="106.7">5</text>
<text x="221.9" y="106.7">5</text>
<text x="245.1" y="106.7">3</text>
<text x="53.2" y="110.3">4</text>
<text x="55.7" y="108.7">&quot;</text>
<text x="74.9" y="108.7">1</text>
<text x="77.4" y="110.3">16</text>
<text x="81.7" y="108.7">&quot;</text>
<text x="218.5" y="108.7">1</text>
<text x="221" y="110.3">16</text>
<text x="225.3" y="108.7">&quot;</text>
<text x="245.1" y="110.3">4</text>
<text x="247.7" y="108.7">&quot;</text>
<text x="79.9" y="118.6">3</text>
<text x="226.7" y="118.9">3</text>
<text x="77.3" y="120.6">3</text>
<text x="79.9" y="122.2">4</text>
<text x="82.4" y="120.6">&quot;</text>
<text x="224.2" y="120.9">3</text>
<text x="226.7" y="122.5">4</text>
<text x="229.3" y="120.9">&quot;</text>
<text x="253.3" y="123.6">4</text>
<text x="253.3" y="120">1</text>
<text x="255.9" y="122">&quot;</text>
<text x="150.8" y="133.9">107&quot;</text>
<text x="266.1" y="171.5">5</text>
<text x="269.5" y="173.5">&quot;</text>
<text x="265.2" y="175.1">16</text>
<text x="283.2" y="175.7">5</text>
<text x="283.2" y="179.3">8</text>
<text x="285.7" y="177.6">&quot;</text>
<text x="330.9" y="175.9">9&quot;</text>
<text x="270.6" y="188.6">1&quot;</text>
<text x="334.2" y="191.2">16</text>
<text x="335" y="187.6">1</text>
<text x="338.5" y="189.6">&quot;</text>
<text x="380.7" y="190.8">1</text>
<text x="378.2" y="192.8">6</text>
<text x="380.7" y="194.4">2</text>
<text x="383.3" y="192.8">&quot;</text>
<text x="280.9" y="203.7">3</text>
<text x="283.5" y="201.7">3</text>
<text x="286" y="203.7">&quot;</text>
<text x="315.9" y="202.1">4</text>
<text x="315.9" y="198.4">1</text>
<text x="318.4" y="200.4">&quot;</text>
<text x="372.8" y="202.3">U/S ANGLE</text>
<text x="376.7" y="198.3">HOLD</text>
<text x="283.5" y="205.3">4</text>
<text x="262" y="212.6">7</text>
<text x="264.6" y="210.6">11</text>
<text x="264.6" y="214.2">16</text>
<text x="268.9" y="212.6">&quot;</text>
<text x="350.3" y="211">11</text>
<text x="350.3" y="214.6">16</text>
<text x="354.6" y="213">&quot;</text>
<text x="282.6" y="227.1">1&quot;</text>
<text x="380.7" y="226.1">3</text>
<text x="377.3" y="228.1">1</text>
<text x="379.9" y="229.7">16</text>
<text x="384.2" y="228.1">&quot;</text>
<text x="296.2" y="237.3">1</text>
<text x="298.7" y="235.3">3</text>
<text x="298.7" y="238.9">8</text>
<text x="301.2" y="237.3">&quot;</text>
<text x="361.3" y="236.8">1</text>
<text x="363.8" y="234.8">3</text>
<text x="363.8" y="238.4">8</text>
<text x="366.4" y="236.8">&quot;</text>
</g>
<g font-size="3.5" fill="#191924">
<text x="361.1" y="49.1">ANGLE-CONNECTION</text>
<text x="336.8" y="54">T18-E-ANG</text>
<text x="309" y="64.7">T18-E</text>
<text x="248.8" y="75.3">ANGLE-CONNECTION</text>
<text x="325.1" y="101.4">T18-E-ANG</text>
</g>
<g font-size="3.4" fill="#191924">
<text x="413.1" y="68.7" transform="rotate(-90 413.1 68.7)">M-12EK</text>
<text x="425.7" y="93.4" transform="rotate(-90 425.7 93.4)">T18</text>
<text x="413.1" y="176.6" transform="rotate(-90 413.1 176.6)">T18 RECESSED TROUGH 125&quot;x 181&quot; &quot;8&quot;</text>
<text x="419.4" y="176.6" transform="rotate(-90 419.4 176.6)">MARKET ST. WOODLANDS#2809</text>
</g>
<g font-size="2.8" fill="#191924">
<text x="425.5" y="87.7" transform="rotate(-90 425.5 87.7)">T18 FULL ASS</text>
<text x="425.2" y="125.8" transform="rotate(-90 425.2 125.8)">1</text>
<text x="425.2" y="121.7" transform="rotate(-90 425.2 121.7)">/1</text>
<text x="425.2" y="151.2" transform="rotate(-90 425.2 151.2)">2026-05-24</text>
<text x="425.2" y="176.6" transform="rotate(-90 425.2 176.6)">RM</text>
</g>
<g font-size="2.1" fill="#191924">
<text x="408.2" y="8.9">Sheet:</text>
<text x="409.5" y="68.7" transform="rotate(-90 409.5 68.7)">Finish 1:</text>
<text x="415.8" y="68.7" transform="rotate(-90 415.8 68.7)">Finish 2:</text>
<text x="422.2" y="87.7" transform="rotate(-90 422.2 87.7)">File name:</text>
<text x="422.2" y="100.4" transform="rotate(-90 422.2 100.4)">REV.:</text>
<text x="422.2" y="113.1" transform="rotate(-90 422.2 113.1)">Scale:</text>
<text x="422.2" y="125.8" transform="rotate(-90 422.2 125.8)">Sheet:</text>
<text x="422.2" y="151.2" transform="rotate(-90 422.2 151.2)">Date:</text>
<text x="409.5" y="176.6" transform="rotate(-90 409.5 176.6)">Fixture:</text>
<text x="415.8" y="176.6" transform="rotate(-90 415.8 176.6)">Project:</text>
<text x="422.2" y="176.6" transform="rotate(-90 422.2 176.6)">Drawn:</text>
</g>
<g font-size="1.7" fill="#191924">
<text x="420.2" y="196.6" transform="rotate(-90 420.2 196.6)">± .005 ±1/2°</text>
<text x="410.7" y="201.1" transform="rotate(-90 410.7 201.1)">UNLESS OTHERWISE SPECIFIED:</text>
<text x="416.4" y="201.1" transform="rotate(-90 416.4 201.1)">TOLERANCES:</text>
<text x="418.3" y="201.1" transform="rotate(-90 418.3 201.1)">Fraction Decimal Angle</text>
<text x="420.2" y="201.1" transform="rotate(-90 420.2 201.1)">±1/32</text>
<text x="424" y="201.1" transform="rotate(-90 424 201.1)">DIMENSIONS ARE IN INCHES</text>
<text x="425.9" y="201.1" transform="rotate(-90 425.9 201.1)">DO NOT SCALE DRAWING</text>
</g>
</svg>
